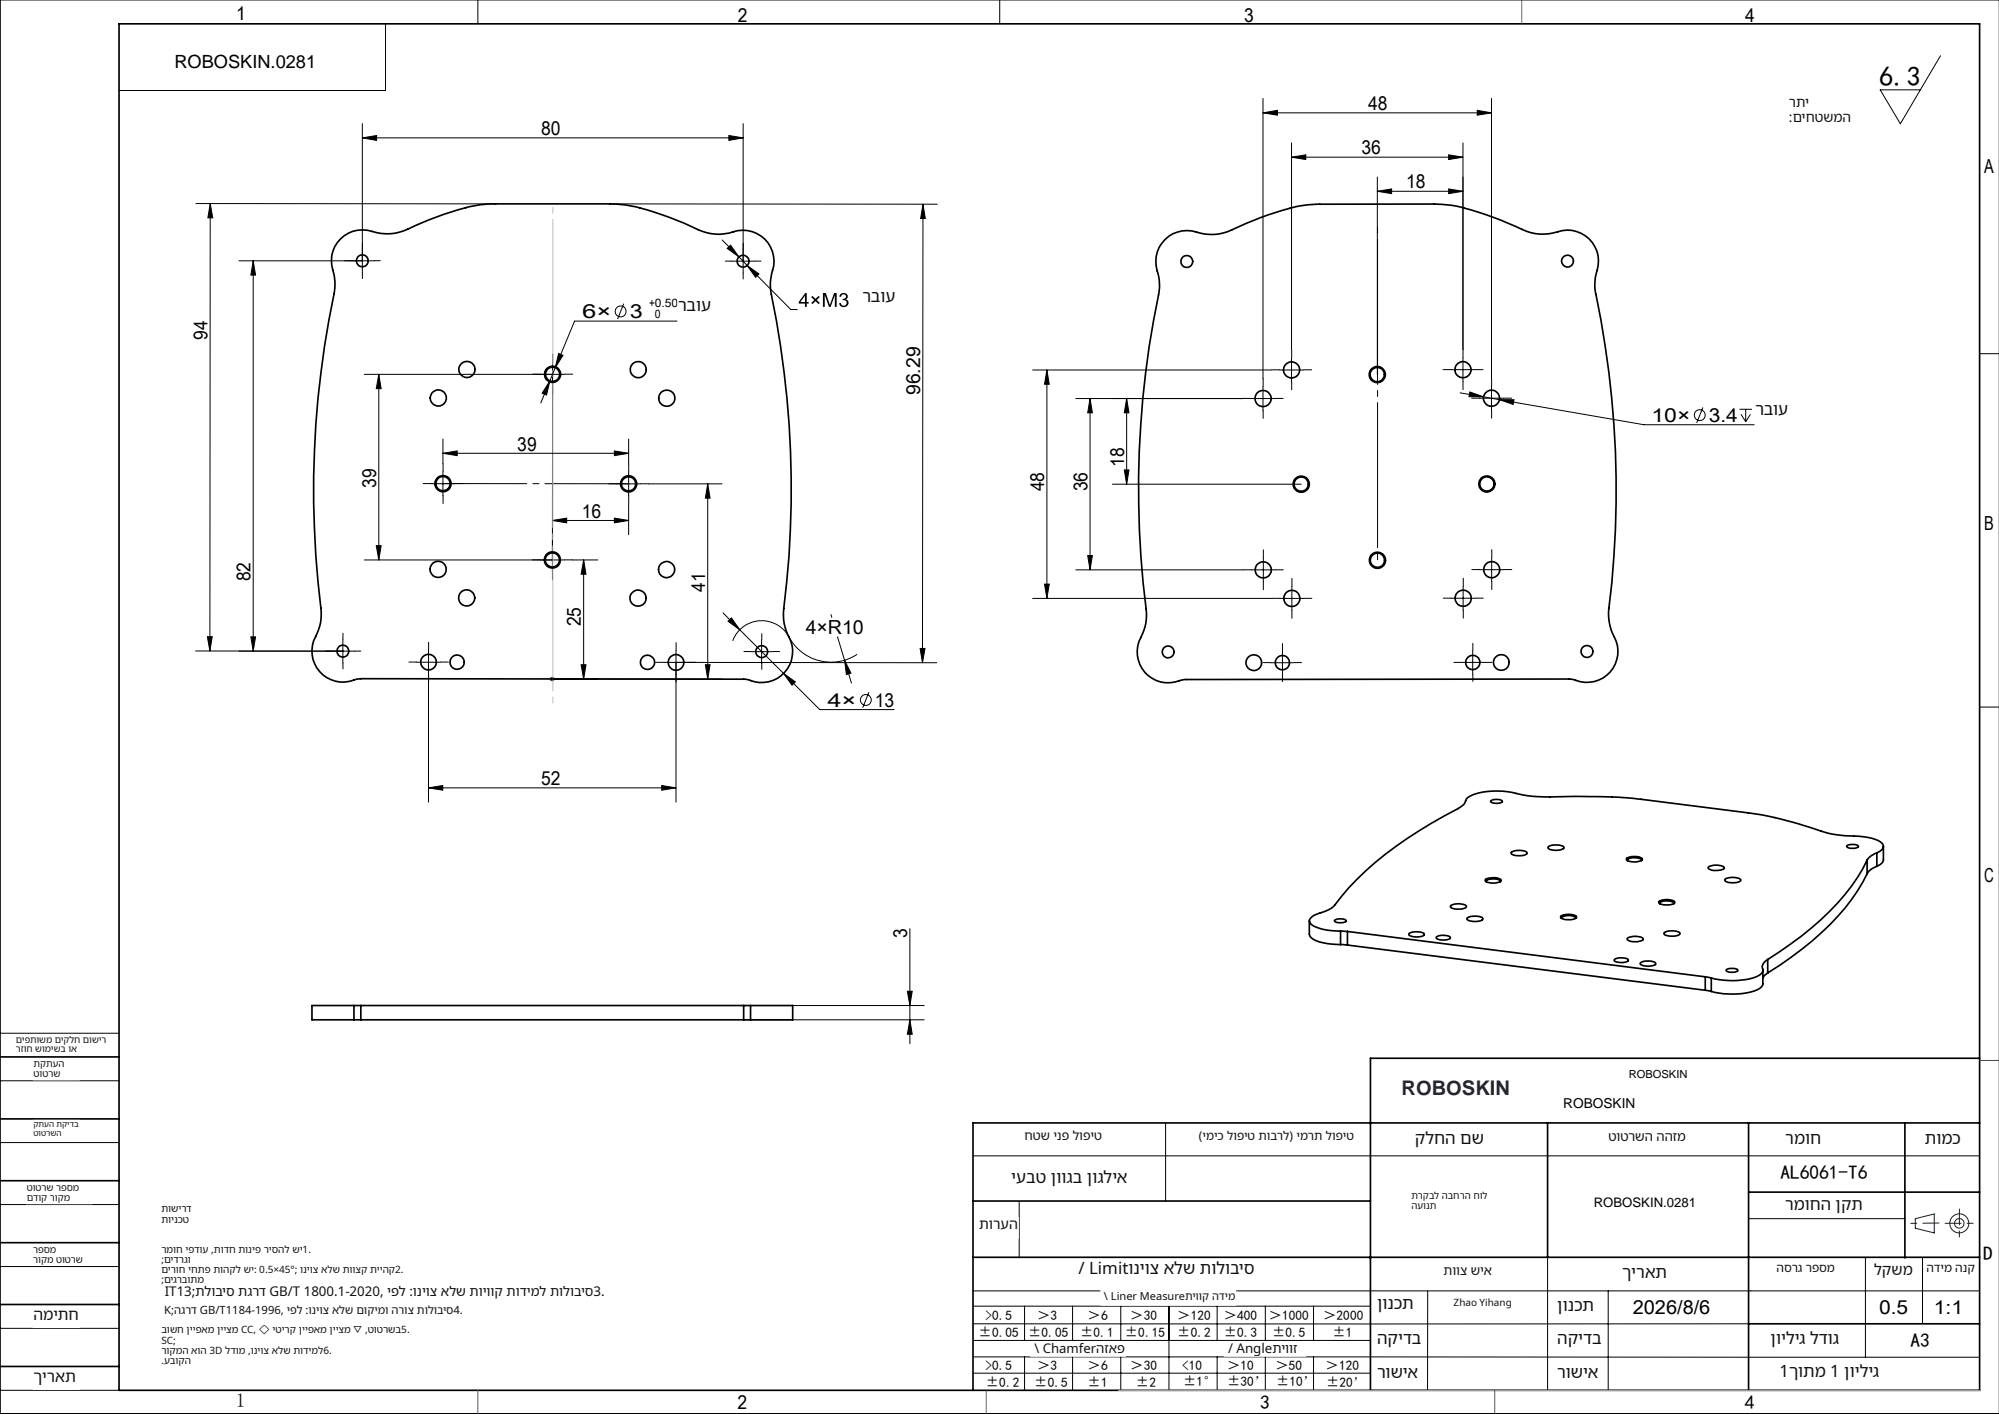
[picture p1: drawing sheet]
<svg xmlns="http://www.w3.org/2000/svg" width="420mm" height="297mm" viewBox="0 0 420 297" stroke-linecap="round" stroke-linejoin="round" font-family="sans-serif">
<g fill="none" stroke="#000" stroke-width=".21">
<path d="M100.4 0v5M210 0v5M420 0h-419.9v297h419.9M81 5v14h-56M407.7 11.7l-8.4 14.3-4.3-7.1h8.5M76.1 29l3-.5v1zM76.1 26v31.3M76.1 29h80M153.1 28.5l3 .5-3 .5zM156.1 26v31.4M265.4 23.7l3-.5v1zM265.4 20.7v58.8"/>
<path d="M265.4 23.7h48M271.4 33l3-.5v1zM271.4 30v43.5M271.4 33h36M289.4 37.2v41.5M304.4 39.7l3 .5-3 .5zM304.4 32.5l3 .5-3 .5zM307.4 30v43.4M310.4 23.2l3 .5-3 .5zM313.4 20.7v58.7M41.2 42.8h62.9M44.2 42.8l-.1 93.9"/>
<path d="M44.2 42.8l.5 3h-1zM53.2 54.8v82M53.2 54.8l.5 3h-1zM78.6 54.8h-28.4M128.2 42.8l68.7 .1M151.7 50.4l3.6 3.6M152.8 52.2l.7-.7 1.8 2.5zM153.6 54.9h5M155.3 54l1.7 1.8M157 55.8l2.5 1.7-.7 .7zM157 55.8l9.2 9.2h21.9M193.9 42.9l-.1 96.3"/>
<path d="M193.9 42.9l.5 3h-1zM289.4 40.2l3-.5v1zM289.4 40.2h18M79.6 78.6v39M79.6 78.6l.5 3h-1zM116.1 76.1v44M116.7 77.2l-1.2 2.8M117.4 74.3l.9 .3-1.6 2.6zM118.6 78.6h-42M131.1 63.8l-1.3 3.2M150.6 67.4h-29.9l-4 9.8M217 77.7h50.2"/>
<path d="M220 77.7v48M220 77.7l.5 3h-1zM268.9 77.7h5M271.4 75.2v5M304.9 77.6h5M307.4 75.2v4.9M415.9 74.3h4.1M93.1 95.2l3-.5v1zM93.1 92.2v5.2M93.1 95.2h39M93.1 99.1v5M115.5 80l-.7 3-.9-.4z"/>
<path d="M115.5 80l-1.9 4.6M129.1 94.7l3 .5-3 .5zM132.1 92.2v5.2M132.1 99.1v5M226 83.7h35.2M229 83.7l.5 3h-1zM229 83.7v36M236.2 98.7h1l-.5 3zM236.7 83.7l.5 3h-1zM236.7 83.7v18M262.9 83.7h5M265.4 81.2v5"/>
<path d="M306.8 82.5l4.9 .9M308.8 82.3l2.9 1.1-3.1-.1zM310.9 83.6h5M311.7 83.4l3.4 .6M313.4 81.1v5M315.1 84h3l-.2 .9zM315.1 84l30.3 5.2h31.5M357.8 85.6l-1.3 3.2M365.5 86h2.6M365.8 87l1 1.6M366.8 86v2.6M367.8 87l-1 1.6"/>
<path d="M79.1 114.6h1l-.5 3zM90.6 101.6h5M116.1 109.3l3-.5v1zM116.1 109.3h16M118.6 117.6h-42M120.3 117.6h5.3M122.6 117.6v25M122.6 117.6l.5 3h-1zM129.1 108.8l3 .5-3 .5zM129.6 101.6h5M132.1 105.8v6.5M136.3 101.6h15.4"/>
<path d="M148.7 101.6v41M148.7 101.6l.5 3h-1zM226 119.7h35.2M228.5 116.7h1l-.5 3zM233.7 101.7h39.7M262.9 119.7h5M265.4 117.2v5M310.9 119.7h5M313.4 117.2v5M41.1 136.7l30.9 .1M43.6 133.7h1l-.5 3zM52.7 133.8h1l-.5 3z"/>
<path d="M72 134.3v5M74.5 136.8h-24.3M87.5 139.1h5M90 136.6v31.9M122.1 139.6h1l-.5 3zM139.5 139.1l57.3 .1M142 136.6v31.9M148.2 139.6h1l-.5 3zM151.9 128.7l3.5 3.6M153 130.5l.7-.7 1.7 2.5zM154 134.6a6.6 6.6 0 0 1 6.1-4.2 6.6 6.6 0 0 1 6.1 4.2 10 10 0 0 0 13.9 2.8M155.4 132.3l16.8 16.7h15.7"/>
<path d="M157.6 136.9h4.9M160 134.4v5M174.6 129.1l.2 .6M176 133.8l1.4 4.9M177.4 138.7l1.4 2.7-1 .3zM177.4 138.7l1.5 4.8M193.3 136.2h1l-.5 3zM217 125.7h50.2M219.5 122.7h1l-.5 3zM266.9 139.2h5M268.9 125.7h5M269.5 136.7v5"/>
<path d="M271.4 123.2v5M304.9 125.7h5M307 139.1h4.9M307.4 123.2v5M309.4 136.7v4.9M115.5 142.6h36.2M115.7 142.3l.7 .7M116 142.1v1M116.4 142.3l-.7 .7M164.6 141.5l2.5 1.7-.7 .7zM182.6 145.4l-1.3 3.3M415.9 148.5h4.1"/>
<path d="M90 165.5l3-.5v1zM90 165.5h52M139 165l3 .5-3 .5zM191.2 195v24.2M0 217h25M156.2 211.2h38M156.2 214.2h38M190.6 208.2h1.1l-.5 3zM191.2 214.2l.5 3h-1.1zM0 227h25M0 240h25M244.9 236v16.3"/>
<path d="M0 253h25M204.4 242.8h211.5M214.1 252.4v11.8M367.4 256h32.8M0 266h25M0 279h25M204.4 271.1h211.5M204.4 278.1h163M204.4 274.4h83.5M215.3 274.4v7.1M225.4 274.4v7.1M235.5 274.4v7.1"/>
<path d="M245.6 274.4v17.6M255.7 274.4v7.1M265.9 274.4v7.1M276 274.4v7.1M300 271.1l-.1 21M325.2 264.1v27.9M337.9 271.1v20.9M391.9 264.1v21M403.9 264.1v14M0 292h25M204.4 285l211.5 .1M204.4 288.4h83.5"/>
<path d="M204.5 281.5h83.5M215.3 285v7M225.4 285v7M235.5 285v7M255.7 285v7M265.9 285v7M276 285v7M287.9 292h128"/>
<circle cx="130.4" cy="65.4" r="1.15"/>
<circle cx="357.1" cy="87.2" r="1.15"/>
<circle cx="181.9" cy="147" r="1.15"/>
</g>
<g fill="none" stroke="#191924" stroke-width=".21">
<path d="M402.4 256l4-1v4l-4-1z"/>
<circle cx="411.7" cy="257" r="1"/>
<circle cx="411.7" cy="257" r="2"/>
</g>
<g fill="none" stroke="#000" stroke-width=".21" stroke-dasharray="30.5 1.3 1.3 1.3">
<path d="M73.6 54.8h-1.2M76.1 52.3v-1.3M76.1 57.3v1.2M78.6 54.8h1.3M153.6 54.8h-1.2M156.1 52.3v-1.2M156.1 57.3v1.3M158.6 54.8h1.3M113.6 78.6h-1.7M116.1 76.1v-1.7M118.6 78.6h1.7M268.9 77.7h-1.7"/>
<path d="M271.4 75.2v-1.7M273.9 77.7h1.7M304.9 77.6h-1.7M307.4 75.1v-1.7M309.9 77.6h1.7M93.1 99.1v-1.7M116.1 81.1v1.7M132.1 99.1v-1.7M262.9 83.7h-1.7M265.4 81.2v-1.7M265.4 86.2v1.7M267.9 83.7h1.7"/>
<path d="M271.4 80.2v1.7M307.4 80.1v1.7M310.9 83.6h-1.7M313.4 81.1v-1.7M313.4 86.1v1.7M315.9 83.6h1.7M90.6 101.6h-1.7M93.1 104.1v1.7M95.6 101.6h1.7M113.6 117.6h-1.7M116.1 115.1v-1.7M118.6 117.6h1.7"/>
<path d="M129.6 101.6h-1.7M132.1 104.1v1.7M134.6 101.6h1.7M262.9 119.7h-1.7M265.4 117.2v-1.7M267.9 119.7h1.7M310.9 119.6h-1.7M313.4 117.1v-1.7M315.9 119.6h1.7M69.6 136.8h-1.3M72.1 134.3v-1.3M72.1 139.3v1.2"/>
<path d="M74.6 136.8h1.2M87.6 139.1h-1.7M90.1 136.6v-1.7M92.6 139.1h1.6M116.1 120.1v1.7M139.6 139.1h-1.7M142.1 136.6v-1.6M144.6 139.1h1.6M157.6 136.9h-1.3M160.1 134.4v-1.3M160.1 139.4v1.2M162.6 136.9h1.2"/>
<path d="M265.4 122.2v1.7M267 139.2h-1.5M268.9 125.7h-1.7M269.5 136.7v-1.5M271.4 123.2v-1.7M271.4 128.2v1.7M272 139.2h1.5M273.9 125.7h1.7M304.9 125.6h-1.7M307 139.1h-1.5M307.4 123.1v-1.7M307.4 128.1v1.7"/>
<path d="M309.5 136.6v-1.5M309.9 125.6h1.7M312 139.1h1.5M313.4 122.1v1.7M90.1 141.6v1.6M142.1 141.6v1.7M269.5 141.7v1.5M309.5 141.6v1.5"/>
</g>
<path d="M93.1 101.6h39" fill="none" stroke="#000" stroke-width=".21" stroke-dasharray="30.5 1.3 1.3 1.3" stroke-dashoffset="12.9"/>
<path d="M289.4 117.7v-70.1" fill="none" stroke="#000" stroke-width=".21" stroke-dasharray="30.5 1.3 1.3 1.3" stroke-dashoffset="-2.6"/>
<g fill="none" stroke="#000" stroke-width=".35">
<path d="M25 5h390.9v287h-390.9zM71.6 50.2a6.8 6.8 0 0 1 7.5-1.3 10.7 10.7 0 0 0 8-1.5 48.8 48.8 0 0 1 15.4-4.5l25.7-.1a34.1 34.1 0 0 1 12.4 2.8l4.5 1.9a11.1 11.1 0 0 0 10 .9 6.5 6.5 0 0 1 7 9l-.2 1.9v1.3a205.1 205.1 0 0 1 2.7 68 11.3 11.3 0 0 0 1.6 6.1 6.6 6.6 0 0 1-1.9 7.1 6.6 6.6 0 0 1-7.3 .9l-81.9-.1a6.6 6.6 0 0 1-7.9-1.5 6.6 6.6 0 0 1-.6-8.1l.7-2.2 .2-2.3a205.6 205.6 0 0 1 2.8-68l-.1-2.5a7.2 7.2 0 0 1 1.4-7.8zM244.8 50.3a6.8 6.8 0 0 1 7.5-1.3 10.8 10.8 0 0 0 8-1.4 52.1 52.1 0 0 1 14.6-4.6l26.5-.1a29.2 29.2 0 0 1 10.9 2.2l6 2.4a11.1 11.1 0 0 0 10 .9 6.5 6.5 0 0 1 7.1 9l-.3 1.3v1.9a204.5 204.5 0 0 1 2.9 67.9 11.7 11.7 0 0 0 1.5 6.2 6.6 6.6 0 0 1-1.8 7.1 6.6 6.6 0 0 1-7.3 .9l-82.1 .1a6.6 6.6 0 0 1-7.8-1.6 6.6 6.6 0 0 1-.5-8l.7-2.3 .2-2.2a203.3 203.3 0 0 1 2.7-68l-.1-2.6a7.2 7.2 0 0 1 1.3-7.8zM313.3 168.2a2.23 2.23 0 0 1 2.4 .1 2.11 2.11 0 0 1-2.5 0zM317.6 179a3.2 3.2 0 0 1 3.3 .1 1.12 1.12 0 0 1-1.5 .6h-.9a.9 .9 0 0 1-1-.6zM325.3 177.9a3.4 3.4 0 0 1 3.3 0v.2a2.97 2.97 0 0 1-3.4 0zM388.1 177.6a2.28 2.28 0 0 1 2.4 .2 2.11 2.11 0 0 1-2.5 0zM394.3 179.1a1.65 1.65 0 0 0 1.4-1.6 4.1 4.1 0 0 0-3.3-1.6l-.9-.1a29.9 29.9 0 0 1-10-1.6l-4.8-1.5-6.5-1.5-25.4-3.3a119.2 119.2 0 0 0-19.1-.5 31.2 31.2 0 0 1-8.9-1.1 13.1 13.1 0 0 0-8.4 1.2l-.3 .3a2.69 2.69 0 0 1-1.7 2 81.2 81.2 0 0 0-23 16.7l-2.9 3.5a6.8 6.8 0 0 1-3.9 2 1.93 1.93 0 0 0-1.5 1.5 1.89 1.89 0 0 0 1.4 1.2l2.3 .7 2.9 .2M394.3 179.1a3.9 3.9 0 0 0-2 1.6M394.3 179.1v2.9M395.7 177.8v2.8a1.19 1.19 0 0 1-.8 1.1l-.6 .3M275.1 193.4v2.8a2.39 2.39 0 0 0 2.1 1.6l1.6 .4 2.9 .2"/>
<path d="M280.5 193.2a2.23 2.23 0 0 1 2.4 .2 2.11 2.11 0 0 1-2.5 0zM281.7 195.6h1.4M281.7 198.4l1.4 .1M281.7 195.6v2.8M283.1 195.6l75.2 9.6M283.1 195.6v2.9M283.1 198.5l75.2 9.5M296.2 196a3.7 3.7 0 0 1 3 .1l.1 .2a2.41 2.41 0 0 1-2.6 .4l-.6-.2-.1-.2zM301.8 196.8a3.2 3.2 0 0 1 2.9 0v.2a2.64 2.64 0 0 1-2.9 .1zM304.8 190.2a3.2 3.2 0 0 1 3.3 .2 1.76 1.76 0 0 1-1.9 .6l-.5-.1a.84 .84 0 0 1-1-.5zM308.2 192.9a3.4 3.4 0 0 1 3.3 0l.1 .1a2.97 2.97 0 0 1-3.4 0zM312.1 184.7a3.4 3.4 0 0 1 3.3 .2 2.02 2.02 0 0 1-2.4 .5 .95 .95 0 0 1-1-.5z"/>
<path d="M312.2 185.2v-.1a2.24 2.24 0 0 1 2.5-.4l.5 .3v.2M328 192.4a3.2 3.2 0 0 1 3.3 .2 1.76 1.76 0 0 1-2 .6l-.5-.1a.9 .9 0 0 1-.9-.5zM328.1 192.9l-.1-.1a2.44 2.44 0 0 1 3 0v.1M341.8 180.3a3.4 3.4 0 0 1 3.3 .1 1.84 1.84 0 0 1-2 .6 1.47 1.47 0 0 1-1.4-.6zM341.9 197.1a3.3 3.3 0 0 1 3.3 0l.1 .2a3.1 3.1 0 0 1-3.4 0zM341.9 180.8v-.2a2.72 2.72 0 0 1 2.9-.1l.1 .3M348.6 189.3a3.2 3.2 0 0 1 3.3 .2 1.76 1.76 0 0 1-1.9 .6l-.5-.1a.81 .81 0 0 1-1-.5zM348.7 189.8v-.1a2.72 2.72 0 0 1 2.9-.1l.1 .2M349.7 195.9a3.2 3.2 0 0 1 3.3 .1 1.76 1.76 0 0 1-2 .6h-.4a.82 .82 0 0 1-1-.6zM359.1 182a3.6 3.6 0 0 1 3.1 .1l.1 .2a3.1 3.1 0 0 1-3.4 0zM362.5 184.7a3.2 3.2 0 0 1 3.3 .1 1.76 1.76 0 0 1-2 .6h-.5a.9 .9 0 0 1-.9-.6zM392.3 180.7a44.9 44.9 0 0 1-13.7 15.9l-7.2 4.9"/>
<path d="M392.3 183.5a48.5 48.5 0 0 1-16 17.6l-4.9 3.3M392.3 180.7v2.8M394.3 182a3.7 3.7 0 0 0-2 1.5M74.4 211.2h-8.9v3h8.9M74.4 211.2h1.4M74.4 214.2h1.4M74.4 211.2v3M75.8 211.2v3M75.8 211.2h80.4M75.8 214.2h80.4M156.2 211.2h1.5M156.2 214.2h1.5"/>
<path d="M156.2 211.2v3M157.7 211.2h8.8v3h-8.8M157.7 211.2v3M339.2 201.5a3.2 3.2 0 0 1 2.9 0v.2a2.64 2.64 0 0 1-2.9 .1zM344.6 202.3a3.2 3.2 0 0 1 3.2 0l.1 .1a2.94 2.94 0 0 1-3.3 .1zM358.3 205.2l1.3 .2M358.3 208l1.3 .2M358.3 205.2v2.8M359.6 205.4v2.8M362.7 203.7l.6-.3h.8a.87 .87 0 0 1 1 .4 2.05 2.05 0 0 1-2.4 0zM370.4 203.8v2.9a2.05 2.05 0 0 1-1.9 1.5 17 17 0 0 1-8.9 0M371.4 201.5a1.81 1.81 0 0 0-1 2.4 2.92 2.92 0 0 1-2.6 1.7 17.4 17.4 0 0 1-8.2-.2"/>
<path d="M371.4 204.4l-1 1M371.4 201.5v2.9M0 222h25M0 235h25M325.2 235.9v28.2M367.4 235.9v56.1M400.2 235.9v28.3M415.9 235.9h-211.5v56.1M415.9 222.3h-128v69.7M0 248h25M204.4 252.3h83.5M367.4 250.4h48.5"/>
<path d="M0 261h25M0 274h25M204.4 264.1h211.5M367.4 278.1h48.5M0 287h25"/>
<circle cx="76.1" cy="54.8" r="1.25"/>
<circle cx="156.1" cy="54.9" r="1.24"/>
<circle cx="249.3" cy="54.9" r="1.27"/>
<circle cx="329.3" cy="54.8" r="1.24"/>
<circle cx="98.1" cy="77.6" r="1.69"/>
<circle cx="116.1" cy="78.6" r="1.69"/>
<circle cx="116.1" cy="78.6" r="1.5"/>
<circle cx="134.1" cy="77.6" r="1.69"/>
<circle cx="271.4" cy="77.7" r="1.7"/>
<circle cx="289.4" cy="78.7" r="1.5"/>
<circle cx="289.4" cy="78.7" r="1.69"/>
<circle cx="307.4" cy="77.7" r="1.69"/>
<circle cx="92.1" cy="83.6" r="1.7"/>
<circle cx="140.1" cy="83.6" r="1.7"/>
<circle cx="265.4" cy="83.7" r="1.71"/>
<circle cx="313.4" cy="83.7" r="1.69"/>
<circle cx="92.1" cy="119.6" r="1.71"/>
<circle cx="93.1" cy="101.6" r="1.7"/>
<circle cx="93.1" cy="101.6" r="1.5"/>
<circle cx="116" cy="117.6" r="1.5"/>
<circle cx="116.1" cy="117.6" r="1.7"/>
<circle cx="132.1" cy="101.6" r="1.5"/>
<circle cx="132.1" cy="101.6" r="1.7"/>
<circle cx="140.1" cy="119.6" r="1.69"/>
<circle cx="265.4" cy="119.7" r="1.7"/>
<circle cx="273.4" cy="101.7" r="1.5"/>
<circle cx="273.4" cy="101.7" r="1.7"/>
<circle cx="289.4" cy="117.7" r="1.5"/>
<circle cx="289.4" cy="117.7" r="1.7"/>
<circle cx="312.4" cy="101.7" r="1.51"/>
<circle cx="312.4" cy="101.6" r="1.7"/>
<circle cx="313.4" cy="119.7" r="1.7"/>
<circle cx="72" cy="136.8" r="1.25"/>
<circle cx="90" cy="139.1" r="1.65"/>
<circle cx="96" cy="139.1" r="1.51"/>
<circle cx="98.1" cy="125.6" r="1.71"/>
<circle cx="134.1" cy="125.6" r="1.69"/>
<circle cx="136" cy="139.1" r="1.51"/>
<circle cx="142" cy="139.1" r="1.65"/>
<circle cx="160" cy="136.9" r="1.24"/>
<circle cx="245.4" cy="136.9" r="1.26"/>
<circle cx="263.4" cy="139.2" r="1.65"/>
<circle cx="269.4" cy="139.2" r="1.5"/>
<circle cx="271.4" cy="125.7" r="1.7"/>
<circle cx="307.4" cy="125.7" r="1.7"/>
<circle cx="309.4" cy="139.2" r="1.51"/>
<circle cx="315.4" cy="139.1" r="1.65"/>
<circle cx="333.4" cy="136.8" r="1.25"/>
</g>
<path d="M407.4 256.9l-5.9 .1M408.7 256.9h6M411.7 253.9v6" fill="none" stroke="#191924" stroke-width=".21" stroke-dasharray="6.3 1.3 1.3 1.3" stroke-dashoffset="3"/>
<path d="M116.2 42.8v105.6" fill="none" stroke="#c0c0c0" stroke-width=".21" stroke-dasharray="30.5 1.3 1.3 1.3" stroke-dashoffset="-3.3"/>
<path d="M235 292h180.9" fill="none" stroke="#c0c0c0" stroke-width=".21"/>
<path d="M319.7 0v5M415.9 222.7h4.1M100.4 292v5M207.2 292v5M314 292v5" fill="none" stroke="#00f" stroke-width=".21"/>
<path d="M406.4 255h.1" fill="none" stroke="#0ff" stroke-width=".21"/>
<g fill="#000">
<path d="M76.1 29l3-.5v1zM153.1 28.5l3 .5-3 .5zM90 165.5l3-.5v1zM139 165l3 .5-3 .5zM153.7 129.8l-.7 .7 2.4 1.8zM164.6 141.5l1.8 2.4 .7-.7zM177.4 138.7l.4 3 1-.3zM115.5 80l-1.6 2.6 .9 .4zM117.4 74.3l-.7 2.9 1.6-2.6zM152.8 52.2l2.5 1.8-1.8-2.5zM157 55.8l1.8 2.4 .7-.7zM308.8 82.3l-.2 1 3.1 .1zM315.1 84l2.8 .9 .2-.9z"/>
<path d="M265.4 23.7l3-.5v1zM310.4 23.2l3 .5-3 .5z"/>
<path d="M271.4 33l3-.5v1zM304.4 32.5l3 .5-3 .5z"/>
<path d="M53.2 54.8l.5 3h-1zM52.7 133.8h1l-.5 3zM79.6 78.6l.5 3h-1zM79.1 114.6h1l-.5 3zM190.6 208.2h1.1l-.5 3zM191.2 214.2l.5 3h-1.1zM229 83.7l.5 3h-1zM228.5 116.7h1l-.5 3zM236.7 83.7l.5 3h-1zM236.2 98.7h1l-.5 3z"/>
<path d="M304.4 39.7l3 .5-3 .5zM289.4 40.2l3-.5v1z"/>
<path d="M220 77.7l.5 3h-1zM219.5 122.7h1l-.5 3z"/>
<path d="M129.1 94.7l3 .5-3 .5zM93.1 95.2l3-.5v1z"/>
<path d="M129.1 108.8l3 .5-3 .5zM116.1 109.3l3-.5v1z"/>
<path d="M43.6 133.7h1l-.5 3zM44.2 42.8l.5 3h-1zM193.3 136.2h1l-.5 3zM193.9 42.9l.5 3h-1z"/>
<path d="M122.1 139.6h1l-.5 3zM122.6 117.6l.5 3h-1zM148.2 139.6h1l-.5 3zM148.7 101.6l.5 3h-1z"/>
</g>
<g fill="#fff" stroke="#fff" stroke-width=".35">
<path d="M36.7 9.6h31v5.9h-31z"/>
<path d="M334.9 250.2h22.4v4.3h-22.4z"/>
<path d="M142.5 62.5h8.1v5.7h-8.1z"/>
<path d="M167.7 60.1h20.4v5.7h-20.4z"/>
<path d="M368.8 84.2h8.2v5.8h-8.2z"/>
<path d="M33.9 252.9h12.8v4.5h-12.8z"/>
<path d="M33.9 261.4h34.1v4.4h-34.1z"/>
<path d="M33.9 265.6h58.3v4.5h-58.3z"/>
<path d="M33.9 269.9h93.9v4.4h-93.9z"/>
<path d="M33.9 274.1h64v4.4h-64z"/>
<path d="M33.9 278.3h54.1v4.5h-54.1z"/>
<path d="M33.9 282.6h37v4.4h-37z"/>
<path d="M375.9 20.2h17.4v6h-17.4z"/>
<path d="M5.6 248.5h13.6v4.3h-13.6z"/>
<path d="M7 274.5h9.6v4.3h-9.6z"/>
<path d="M7 287.5h9.6v4.3h-9.6z"/>
<path d="M7 261.5h10.9v4.2h-10.9z"/>
<path d="M3.3 217.4h19.1v4.2h-19.1z"/>
<path d="M7 235.4h9.6v4.2h-9.6z"/>
<path d="M7.1 222.5h9.5v4.2h-9.5z"/>
<path d="M296.6 250.2h20.3v4.3h-20.3z"/>
<path d="M404.4 237.3h8.2v4.2h-8.2z"/>
<path d="M215.3 237.3h16.3v4.2h-16.3z"/>
<path d="M251.9 237.3h32.6v4.2h-32.6z"/>
<path d="M205.7 255.8h8.2v4.2h-8.2z"/>
<path d="M212.5 245.5h24.4v4.3h-24.4z"/>
<path d="M375.1 237.3h16.3v4.3h-16.3z"/>
<path d="M337.9 237.3h16.3v4.3h-16.3z"/>
<path d="M342.2 224.2h50.8v4.4h-50.8z"/>
<path d="M297.3 237.3h16.3v4.2h-16.3z"/>
<path d="M404.8 265.2h10.2v4.2h-10.2z"/>
<path d="M393.7 265.2h8.2v4.2h-8.2z"/>
<path d="M289.3 272h10.2v4.2h-10.2z"/>
<path d="M303.3 265.5h10.2v4.2h-10.2z"/>
<path d="M289.3 279.5h10.2v4.2h-10.2z"/>
<path d="M327.2 286.5h10.2v4.3h-10.2z"/>
<path d="M373 286.3h36.6v4.2h-36.6z"/>
<path d="M327.2 279.4h10.2v4.2h-10.2z"/>
<path d="M373.2 265.2h12.3v4.2h-12.3z"/>
<path d="M289.3 286.6h10.2v4.2h-10.2z"/>
<path d="M305.4 272.5h12.2v4.3h-12.2z"/>
<path d="M231.3 271.1h28.3v3h-28.3z"/>
<path d="M216.6 281.9h19.8v2.9h-19.8z"/>
<path d="M257.3 281.9h16.9v2.9h-16.9z"/>
<path d="M225.7 264.7h39.5v5.2h-39.5z"/>
<path d="M372 279.5h16.3v4.2h-16.3z"/>
<path d="M340.8 265.5h10.2v4.2h-10.2z"/>
<path d="M327.2 272.5h10.2v4.3h-10.2z"/>
<path d="M375.1 251.4h16.3v4.2h-16.3z"/>
<path d="M328.5 229.2h78.3v4.4h-78.3z"/>
<path d="M342.2 223.6h51.5v3.6h-51.5z"/>
</g>
<text font-size="5.8" x="394.8" y="18">6.3</text>
<text font-size="4.2" x="167.7" y="64.5">4×M3</text>
<text font-size="4.2" fill="#1f2633" x="294.5" y="230">ROBOSKIN</text>
<g font-size="4.1">
<text x="49.6" y="4.3">1</text>
<text x="155.1" y="4.6">2</text>
<text x="261.4" y="4.6">3</text>
<text x="366.6" y="4.6">4</text>
<text x="287.4" y="23.1">48</text>
<text x="113.7" y="28.4">80</text>
<text x="286" y="32.4">36</text>
<text x="295.4" y="39.6">18</text>
<text x="416.9" y="36.3">A</text>
<text x="43.6" y="71.4" transform="rotate(-90 43.6 71.4)">94</text>
<text x="122.3" y="66.9">6×</text>
<text x="132.3" y="66.9">3</text>
<text x="193.3" y="83" transform="rotate(-90 193.3 83)">96.29</text>
<text x="347" y="88.6">10×</text>
<text x="359" y="88.6">3.4</text>
<text x="108.7" y="94.6">39</text>
<text x="236.2" y="98.1" transform="rotate(-90 236.2 98.1)">18</text>
<text x="79" y="102.4" transform="rotate(-90 79 102.4)">39</text>
<text x="219.4" y="103.2" transform="rotate(-90 219.4 103.2)">48</text>
<text x="228.5" y="103.2" transform="rotate(-90 228.5 103.2)">36</text>
<text x="122.2" y="108.7">16</text>
<text x="416.9" y="111.3">B</text>
<text x="52.6" y="122.1" transform="rotate(-90 52.6 122.1)">82</text>
<text x="148.1" y="124.4" transform="rotate(-90 148.1 124.4)">41</text>
<text x="122.1" y="131.6" transform="rotate(-90 122.1 131.6)">25</text>
<text x="169.3" y="133.2">4×R10</text>
<text x="173.8" y="148.5">4×</text>
<text x="183.8" y="148.5">13</text>
<text x="113.7" y="164.9">52</text>
<text x="416.9" y="185.3">C</text>
<text x="190.6" y="197.1" transform="rotate(-90 190.6 197.1)">3</text>
<text x="374.1" y="247.7">AL6061-T6</text>
<text x="416.7" y="264.6">D</text>
<text x="343.1" y="276">2026/8/6</text>
<text x="394.8" y="276">0.5</text>
<text x="406.3" y="276">1:1</text>
<text x="401.4" y="283">A3</text>
<text x="49.6" y="295.6">1</text>
<text x="154.9" y="296">2</text>
<text x="264.7" y="296">3</text>
<text x="366.6" y="296">4</text>
</g>
<text font-size="3.8" x="36.7" y="14.2">ROBOSKIN.0281</text>
<g font-size="3.5" fill="#111">
<text x="142.5" y="65.4">רבוע</text>
<text x="181.2" y="63.5">רבוע</text>
<text x="368.8" y="87.2">רבוע</text>
<text x="297.3" y="240.2">קלחה םש</text>
<text x="375.1" y="240.2">רמוח</text>
<text x="404.4" y="240.2">תומכ</text>
<text x="212.5" y="248.4">יעבט ןווגב ןוגליא</text>
<text x="375.1" y="254.2">רמוחה ןקת</text>
<text x="226.6" y="267.6">/ Limitוניוצ אלש תולוביס</text>
<text x="340.8" y="268.4">ךיראת</text>
<text x="289.3" y="274.9">ןונכת</text>
<text x="327.2" y="275.4">ןונכת</text>
<text x="289.3" y="282.4">הקידב</text>
<text x="327.2" y="282.3">הקידב</text>
<text x="372" y="282.4">ןויליג לדוג</text>
<text x="289.3" y="289.5">רושיא</text>
<text x="327.2" y="289.4">רושיא</text>
<text x="373.9" y="289.2">1ךותמ 1 ןויליג</text>
</g>
<g font-size="3.3" fill="#111">
<text x="7" y="277.2">המיתח</text>
<text x="7" y="290.3">ךיראת</text>
</g>
<text font-size="3.2" fill="#111" x="393.7" y="267.8">לקשמ</text>
<text font-size="3" fill="#111" x="205.7" y="258.2">תורעה</text>
<g font-size="2.9" fill="#111">
<text x="375.9" y="22.5">רתי</text>
<text x="375.9" y="25.6">:</text>
<text x="376.7" y="25.6">םיחטשמה</text>
</g>
<text font-size="2.9" x="328.5" y="232.7">ROBOSKIN</text>
<g font-size="2.8" fill="#111">
<text x="337.9" y="239.6">טוטרשה ההזמ</text>
<text x="34.6" y="272.2">IT13;תלוביס תגרד GB/T 1800.1-2020, יפל :וניוצ אלש תויווק תודימל תולוביס3.</text>
<text x="217.4" y="284.1">\ Chamferהזאפ</text>
<text x="258" y="284.2">/ Angleתיווז</text>
</g>
<g font-size="2.8">
<text x="334.9" y="253.6">ROBOSKIN.0281</text>
<text x="205.6" y="280.8">±0.05</text>
<text x="207" y="277.2">&gt;0.5</text>
<text x="216" y="280.8">±0.05</text>
<text x="217.9" y="277.2">＞3</text>
<text x="227" y="280.8">±0.1</text>
<text x="228.5" y="277.2">＞6</text>
<text x="236.3" y="280.8">±0.15</text>
<text x="237.5" y="277.2">＞30</text>
<text x="247.4" y="280.8">±0.2</text>
<text x="247.4" y="277.2">＞120</text>
<text x="257.1" y="280.8">±0.3</text>
<text x="257.1" y="277.2">＞400</text>
<text x="266.6" y="277.2">＞1000</text>
<text x="267.3" y="280.8">±0.5</text>
<text x="278" y="277.2">＞2000</text>
<text x="279.9" y="280.8">±1</text>
<text x="207" y="287.8">&gt;0.5</text>
<text x="217.9" y="287.8">＞3</text>
<text x="228.5" y="287.8">＞6</text>
<text x="237.5" y="287.8">＞30</text>
<text x="248.4" y="287.8">&lt;10</text>
<text x="257.8" y="287.8">＞10</text>
<text x="268" y="287.8">＞50</text>
<text x="278.5" y="287.8">＞120</text>
<text x="207.1" y="291.3">±0.2</text>
<text x="217.3" y="291.3">±0.5</text>
<text x="228.5" y="291.3">±1</text>
<text x="238.7" y="291.3">±2</text>
<text x="248.6" y="291.1">±1°</text>
<text x="257.8" y="291.1">±30’</text>
<text x="268.1" y="291.1">±10’</text>
<text x="278.6" y="291.2">±20’</text>
</g>
<text font-size="2.7" fill="#111" x="303.3" y="267.7">תווצ שיא</text>
<text font-size="2.6" fill="#111" x="215.3" y="239.5">חטש ינפ לופיט</text>
<g font-size="2.5" fill="#111">
<text x="251.9" y="239.4">)ימיכ לופיט תוברל( ימרת לופיט</text>
<text x="373.2" y="267.3">הסרג רפסמ</text>
<text x="404.8" y="267.3">הדימ הנק</text>
</g>
<g font-size="2.4">
<text x="136.4" y="64.4">+0.50</text>
<text x="137.6" y="66.9">0</text>
</g>
<text font-size="2.4" fill="#111" x="34.5" y="276.1">K;הגרד GB/T1184-1996, יפל :וניוצ אלש םוקימו הרוצ תולוביס4.</text>
<text font-size="2.3" x="342.2" y="226.5">ROBOSKIN</text>
<text font-size="2.3" fill="#111" x="231.9" y="273">\ Liner Measureתיווק הדימ</text>
<g font-size="2.1" fill="#111">
<text x="33.9" y="254.7">תושירד</text>
<text x="33.9" y="256.9">תוינכט</text>
<text x="33.9" y="263.1">רמוח יפדוע ,תודח תוניפ ריסהל שי1.</text>
<text x="33.9" y="265.3">;</text>
<text x="33.9" y="267.4">םירוח יחתפ תוהקל שי: 0.5×45°; וניוצ אלש תווצק תייהק2.</text>
<text x="33.9" y="269.6">;</text>
<text x="34.5" y="265.3">םידרגו</text>
<text x="34.5" y="269.6">םיגרבותמ</text>
<text x="305.4" y="274.2">Zhao Yihang</text>
<text x="33.9" y="280.1">בושח ןייפאמ ןייצמ CC, ◇ יטירק ןייפאמ ןייצמ ▽ ,טוטרשב5.</text>
<text x="33.9" y="284.3">רוקמה אוה 3D לדומ ,וניוצ אלש תודימל6.</text>
<text x="33.9" y="282.3">SC;</text>
<text x="33.9" y="286.5">.</text>
<text x="34.5" y="286.5">עבוקה</text>
</g>
<g font-size="2" fill="#111">
<text x="3.3" y="219">םיפתושמ םיקלח םושיר</text>
<text x="3.3" y="221">רזוח שומישב וא</text>
<text x="7.1" y="224.2">תקתעה</text>
<text x="7.1" y="226.3">טוטרש</text>
<text x="5.6" y="250.2">טוטרש רפסמ</text>
<text x="296.6" y="251.9">תרקבל הבחרה חול</text>
<text x="5.6" y="252.3">םדוק רוקמ</text>
<text x="296.6" y="254">העונת</text>
<text x="7" y="263.1">רפסמ</text>
<text x="7" y="265.3">רוקמ טוטרש</text>
</g>
<g font-size="1.7" fill="#111">
<text x="7" y="238.6">טוטרשה</text>
<text x="7" y="236.8">קתעה תקידב</text>
</g>
</svg>
